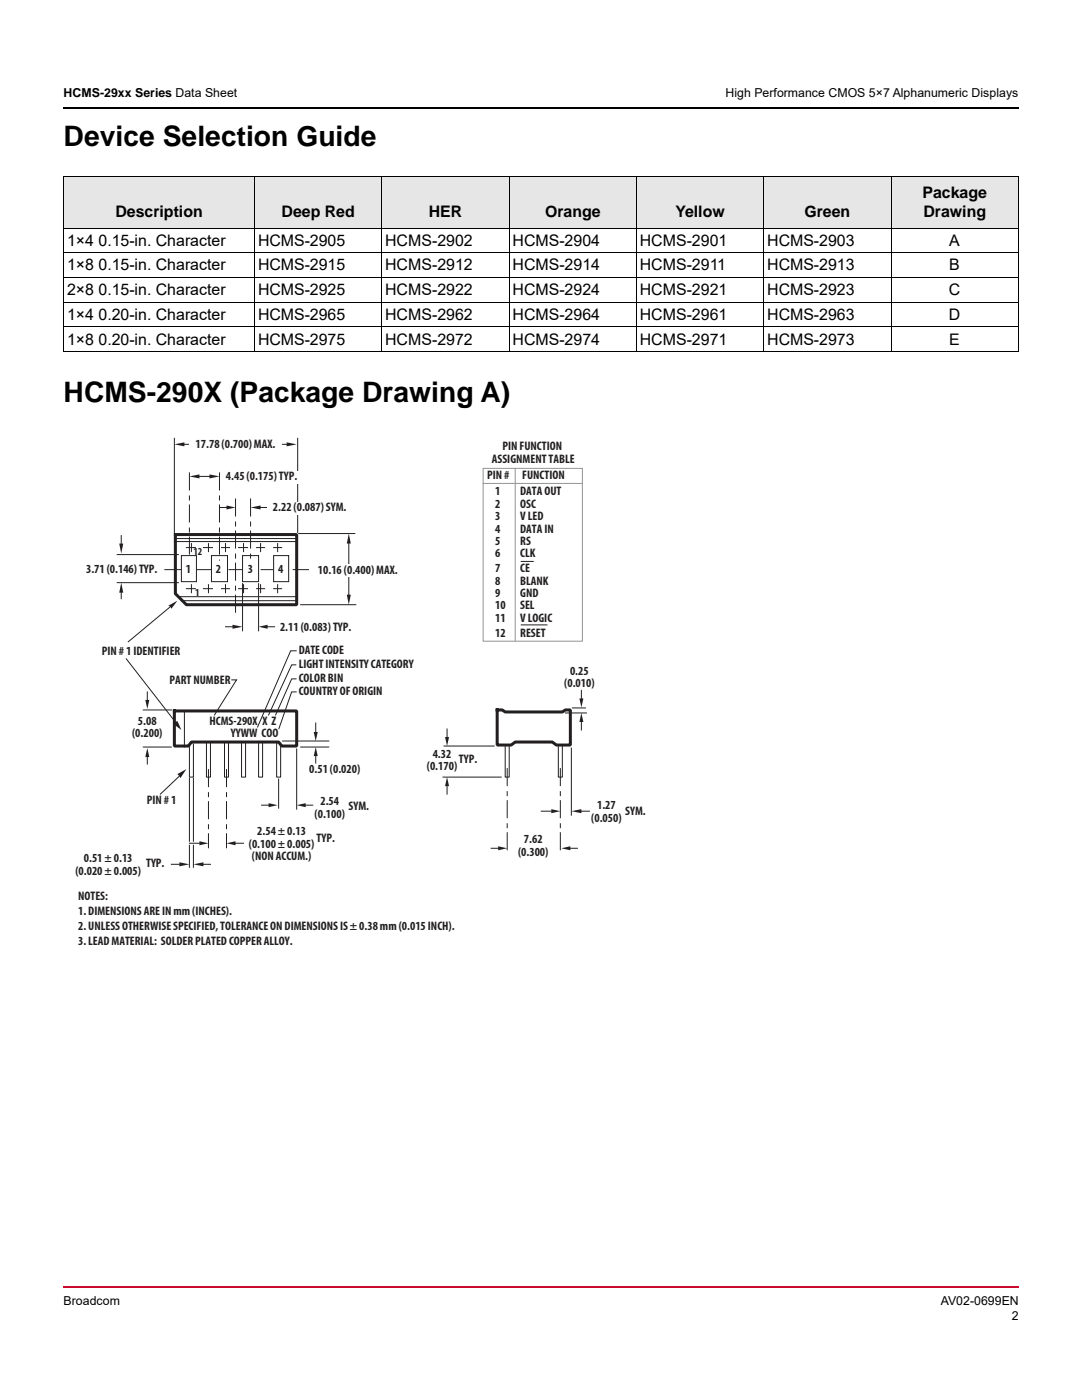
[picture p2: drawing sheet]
<svg xmlns="http://www.w3.org/2000/svg" width="216mm" height="279mm" viewBox="0 0 216 279" stroke-linecap="round" stroke-linejoin="round" font-family="sans-serif">
<path d="M12.5 256.7h.2v.3h-.2z" fill="#cc092f"/>
<path d="M12.7 256.9h190.7" fill="none" stroke="#cc092f" stroke-width=".36"/>
<path d="M12.5 21.4h.2v.4h-.2z" fill="#000"/>
<path d="M12.7 21.6h190.7" fill="none" stroke="#000" stroke-width=".36"/>
<g fill="#e6e6e6">
<path d="M12.7 35.3h38.1v10.2h-38.1z"/>
<path d="M50.8 35.3h25.4v10.2h-25.4z"/>
<path d="M76.2 35.3h25.4v10.2h-25.4z"/>
<path d="M101.6 35.3h25.4v10.2h-25.4z"/>
<path d="M127 35.3h25.4v10.2h-25.4z"/>
<path d="M152.4 35.3h25.4v10.2h-25.4z"/>
<path d="M177.8 35.3h25.4v10.2h-25.4z"/>
</g>
<g fill="none" stroke="#000" stroke-width=".2">
<path d="M12.7 35.3h190.5M12.7 35.3v34.8M50.8 35.2v35.1M76.2 35.2v35.1M101.6 35.2v35.1M127 35.2v35.1M152.4 35.2v35.1M177.8 35.2v35.1M203.2 35.3v34.8M12.7 45.5h190.5M12.7 50.4h190.5M12.7 55.4h190.5"/>
<path d="M12.7 60.3h190.5M12.7 65.3h190.5M12.7 70.2h190.5"/>
</g>
<path d="M13 85.7h116.7v104.9h-116.7z" fill="#fff"/>
<path d="M35.4 154.5l1.8-1-1.2 1.8z" fill="#231f20"/>
<path d="M28.6 141.7h5.6M35.8 154.9l-3.8 3.6M36.8 141.9v7.2M37.8 148.5v6.6h.8v-6.6M41.2 148.3v6.8h.8v-6.8M44.8 148.3v6.8h.8v-6.8M48.2 148.3v6.8h.8v-6.8M51.6 148.3v6.8h.8v-6.8M55.2 148.3v6.8h.8v-6.8" fill="none" stroke="#231f20" stroke-width=".2"/>
<path d="M34.8 141.9h24.4v7h-3l-.6-.8h-17.4l-.6 .8h-2.8z" fill="none" stroke="#231f20" stroke-width=".6"/>
<path d="M29 139.7h.8l-.4 1.8z" fill="#231f20"/>
<path d="M29.4 138.1v1.6" fill="none" stroke="#231f20" stroke-width=".2"/>
<path d="M29.4 149.3l.4 1.8h-.8z" fill="#231f20"/>
<path d="M29.4 151.1v1.4M55.6 155.5v5.8M59.2 149.5v12M100.8 148.7v6.4h.8v-6.4M111.4 148.7v6.4h.8v-6.4M112.8 142.3h4.2M114 149.3v13.4M114.2 141.3h2.6M37.8 168.7v4.4M38.6 168.7v4.4" fill="none" stroke="#231f20" stroke-width=".2"/>
<path d="M45.2 153.5v15.8" fill="none" stroke="#231f20" stroke-width=".2" stroke-dasharray="3.6 1 1 .8" stroke-linecap="butt"/>
<path d="M99.2 141.7h1l.6 .4h11.4l.6-.4h1v7h-2.8l-.8-.6h-7.4l-.8 .6h-2.8z" fill="none" stroke="#231f20" stroke-width=".6"/>
<path d="M115.6 139.4h.8l-.4 1.8z" fill="#231f20"/>
<path d="M116 137.8v1.6" fill="none" stroke="#231f20" stroke-width=".2"/>
<path d="M116 142.3l.4 1.8h-.8z" fill="#231f20"/>
<path d="M116 144.1v1.6" fill="none" stroke="#231f20" stroke-width=".2"/>
<path d="M111.8 153.3v16.8" fill="none" stroke="#231f20" stroke-width=".2" stroke-dasharray="3.6 1 1 .8" stroke-linecap="butt"/>
<path d="M114 161.9l2-.4v.8z" fill="#231f20"/>
<path d="M116 161.9h1.6" fill="none" stroke="#231f20" stroke-width=".2"/>
<path d="M110 161.5l1.8 .4-1.8 .4z" fill="#231f20"/>
<path d="M88.4 155.1h11.6M88.6 148.9h10M108 161.9h2" fill="none" stroke="#231f20" stroke-width=".2"/>
<path d="M88.8 147.1h.8l-.4 1.8z" fill="#231f20"/>
<path d="M89.2 145.5v1.6" fill="none" stroke="#231f20" stroke-width=".2"/>
<path d="M89.2 155.1l.4 1.8h-.8z" fill="#231f20"/>
<path d="M89.2 156.9v1.6" fill="none" stroke="#231f20" stroke-width=".2"/>
<path d="M101.2 153.3v16.8" fill="none" stroke="#231f20" stroke-width=".2" stroke-dasharray="3.6 1 1 .8" stroke-linecap="butt"/>
<path d="M45.2 168.3l1.8-.4v.8z" fill="#231f20"/>
<path d="M47 168.3h1.6" fill="none" stroke="#231f20" stroke-width=".2"/>
<path d="M39.8 167.9l1.8 .4-1.8 .4z" fill="#231f20"/>
<path d="M37.8 168.3h2" fill="none" stroke="#231f20" stroke-width=".2"/>
<path d="M59.2 160.7l1.8-.4v.8z" fill="#231f20"/>
<path d="M61 160.7h1.4" fill="none" stroke="#231f20" stroke-width=".2"/>
<path d="M53.6 160.3l1.8 .4-1.8 .4z" fill="#231f20"/>
<path d="M28.6 149.1h5.6M52.2 160.7h1.4" fill="none" stroke="#231f20" stroke-width=".2"/>
<path d="M41.6 153.5v15.8" fill="none" stroke="#231f20" stroke-width=".2" stroke-dasharray="3.6 1 1 .8" stroke-linecap="butt"/>
<path d="M38.6 172.5l2-.4v.8z" fill="#231f20"/>
<path d="M40.6 172.5h1.4" fill="none" stroke="#231f20" stroke-width=".2"/>
<path d="M35.8 172.1l2 .4-2 .4z" fill="#231f20"/>
<path d="M59 132.7h-.8l-4.6 10M59.1 135.5h-.9l-3.2 7.2M59.1 138.1h-.9l-2.6 7.3M59.1 129.9h-1.1l-6.6 15.2M34.2 172.5h1.6" fill="none" stroke="#231f20" stroke-width=".2"/>
<path d="M33.6 120.9l1.8-1-1.2 1.6-.2-.4z" fill="#231f20"/>
<path d="M34.8 87.5v18.8M59.4 87.5v18.8M59.6 106.5h11.2M34 121.1l-8.4 7M60 120.7h11" fill="none" stroke="#231f20" stroke-width=".2"/>
<path d="M47 99.5v22.8M32.8 113.7h29.4" fill="none" stroke="#231f20" stroke-width=".2" stroke-dasharray="3.6 1 1 .8" stroke-linecap="butt"/>
<g fill="#231f20">
<path d="M34.8 88.7l2-.4v.8z"/>
<path d="M57.2 88.3l2 .4-2 .4z"/>
</g>
<path d="M36.8 88.7h20.4" fill="none" stroke="#231f20" stroke-width=".2"/>
<g fill="#231f20">
<path d="M69.6 106.5l.4 2h-.8z"/>
<path d="M69.2 118.7h.8l-.4 2z"/>
</g>
<path d="M69.6 108.5v10.4" fill="none" stroke="#231f20" stroke-width=".2"/>
<path d="M37.8 94.3v17.6" fill="none" stroke="#231f20" stroke-width=".2" stroke-dasharray="3.6 1 1 .8" stroke-linecap="butt"/>
<path d="M51.6 125.1l1.8-.4v.8z" fill="#231f20"/>
<path d="M53.4 125.1h1.4" fill="none" stroke="#231f20" stroke-width=".2"/>
<path d="M46.4 124.7l2 .4-2 .4z" fill="#231f20"/>
<path d="M45 125.1h1.4" fill="none" stroke="#231f20" stroke-width=".2"/>
<g fill="#231f20">
<path d="M41.8 94.7l2 .4-2 .4z"/>
<path d="M37.8 95.1l2-.4v.8z"/>
</g>
<path d="M39.8 95.1h2.2" fill="none" stroke="#231f20" stroke-width=".2"/>
<path d="M45.2 100.9l1.8 .4-1.8 .4z" fill="#231f20"/>
<path d="M23.4 116.3h12.2M23.4 110.7h12.2M43.8 101.3h1.4M48.4 116.5v9.4M51.6 116.5v9.4" fill="none" stroke="#231f20" stroke-width=".2"/>
<path d="M50 101.3l2-.4v.8z" fill="#231f20"/>
<path d="M52 101.3h1.2" fill="none" stroke="#231f20" stroke-width=".2"/>
<path d="M54.6 110.9h3v5.2h-3z" fill="#fff"/>
<path d="M54.6 110.9h3v5.2h-3z" fill="none" stroke="#231f20" stroke-width=".2"/>
<path d="M48.4 110.9h3.2v5.2h-3.2z" fill="#fff"/>
<path d="M48.4 110.9h3.2v5.2h-3.2z" fill="none" stroke="#231f20" stroke-width=".2"/>
<path d="M42.2 110.9h3.2v5.2h-3.2z" fill="#fff"/>
<path d="M42.2 110.9h3.2v5.2h-3.2z" fill="none" stroke="#231f20" stroke-width=".2"/>
<path d="M36.2 110.9h3v5.2h-3z" fill="#fff"/>
<path d="M36.2 110.9h3v5.2h-3z" fill="none" stroke="#231f20" stroke-width=".2"/>
<g fill="#fff">
<path d="M55.2 112.5h2v2.4h-2z"/>
<path d="M49 112.5h2v2.4h-2z"/>
<path d="M42.8 112.5h2v2.4h-2z"/>
<path d="M36.6 112.5h2v2.4h-2z"/>
</g>
<path d="M35 106.7h24.2v14h-22l-2.2-2.2z" fill="none" stroke="#231f20" stroke-width=".6"/>
<path d="M34.8 107.5h24.2M34.8 108.1h24.2M35.8 119.1h23.2M36.2 119.9h22.8" fill="none" stroke="#231f20" stroke-width=".2"/>
<path d="M50 99.5v12.4" fill="none" stroke="#231f20" stroke-width=".2" stroke-dasharray="3.6 1 1 .8" stroke-linecap="butt"/>
<g fill="#fff">
<path d="M37.8 87.7h18.4v2.4h-18.4z"/>
<path d="M44.2 94.1h16.2v2.4h-16.2z"/>
<path d="M53.4 100.3h16.8v2.4h-16.8z"/>
<path d="M61.8 112.7h19.4v2.4h-19.4z"/>
</g>
<path d="M35 144.1l.4-.2 .8 1.8-1.6-1.2z" fill="#231f20"/>
<path d="M25.2 131.5l9.8 12.6M46.2 135.7h1l-4.4 7" fill="none" stroke="#231f20" stroke-width=".2"/>
<path d="M112 169.3l1.8-.4v.8z" fill="#231f20"/>
<path d="M113.8 169.3h1.4" fill="none" stroke="#231f20" stroke-width=".2"/>
<path d="M99.4 168.9l1.8 .4-1.8 .4z" fill="#231f20"/>
<path d="M98 169.3h1.4" fill="none" stroke="#231f20" stroke-width=".2"/>
<path d="M43.8 94.3v17.6" fill="none" stroke="#231f20" stroke-width=".2" stroke-dasharray="3.6 1 1 .8" stroke-linecap="butt"/>
<path d="M23.8 108.5h.8l-.4 2z" fill="#231f20"/>
<path d="M24.2 106.9v1.6" fill="none" stroke="#231f20" stroke-width=".2"/>
<path d="M24.2 116.3l.4 2h-.8z" fill="#231f20"/>
<g fill="none" stroke="#231f20" stroke-width=".2">
<path d="M24.2 118.3v1.2M37.2 109.3h1.8M37.2 117.5h1.8M38.2 108.5v1.6M38.2 116.7v1.6M40.6 109.3h1.8M40.6 117.5h1.8M41.6 108.5v1.6M41.6 116.7v1.6M44.2 109.3h1.6M44.2 117.5h1.6M45 108.5v1.6"/>
<path d="M45 116.7v1.6M47.6 109.3h1.8M47.6 117.5h1.8M48.6 108.5v1.6M48.6 116.7v1.6M51.2 109.3h1.6M51.2 117.5h1.6M52 108.5v1.6M52 116.7v1.6M54.6 109.3h1.6M54.6 117.5h1.6M55.4 108.5v1.6"/>
<path d="M55.4 116.7v1.6M37.8 155.3v12.6M38.6 155.3v12.6M56.4 147.9h9.2M60 149.1h5.6"/>
</g>
<path d="M62.6 146.1h.8l-.4 1.8z" fill="#231f20"/>
<path d="M63 144.3v1.8" fill="none" stroke="#231f20" stroke-width=".2"/>
<path d="M63 149.1l.4 1.8h-.8z" fill="#231f20"/>
<path d="M104 112h2.4M104 124.7h5.1M63 150.9v1.4" fill="none" stroke="#231f20" stroke-width=".2"/>
<path d="M96.4 93.5h19.8v34.5h-19.8zM96.4 96.5h19.8M102.8 93.5v34.5" fill="none" stroke="#939598" stroke-width=".2"/>
<g font-size="5.6">
<text x="12.7" y="29.2">Device Selection Guide</text>
<text x="12.7" y="80.3">HCMS-290X (Package Drawing A)</text>
</g>
<g font-size="3.2">
<text x="184.1" y="39.5">Package</text>
<text x="23" y="43.4">Description</text>
<text x="56.2" y="43.4">Deep Red</text>
<text x="85.6" y="43.4">HER</text>
<text x="108.8" y="43.4">Orange</text>
<text x="134.8" y="43.4">Yellow</text>
<text x="160.5" y="43.4">Green</text>
<text x="184.3" y="43.4">Drawing</text>
<text x="13.4" y="49">1×4 0.15-in. Character</text>
<text x="13.4" y="54">1×8 0.15-in. Character</text>
<text x="51.5" y="49">HCMS-2905</text>
<text x="51.5" y="54">HCMS-2915</text>
<text x="76.9" y="49">HCMS-2902</text>
<text x="76.9" y="54">HCMS-2912</text>
<text x="102.3" y="49">HCMS-2904</text>
<text x="102.3" y="54">HCMS-2914</text>
<text x="127.7" y="49">HCMS-2901</text>
<text x="127.7" y="54">HCMS-2911</text>
<text x="153.1" y="49">HCMS-2903</text>
<text x="153.1" y="54">HCMS-2913</text>
<text x="189.4" y="49">A</text>
<text x="189.4" y="54">B</text>
<text x="13.4" y="58.9">2×8 0.15-in. Character</text>
<text x="51.5" y="58.9">HCMS-2925</text>
<text x="76.9" y="58.9">HCMS-2922</text>
<text x="102.3" y="58.9">HCMS-2924</text>
<text x="127.7" y="58.9">HCMS-2921</text>
<text x="153.1" y="58.9">HCMS-2923</text>
<text x="189.3" y="58.9">C</text>
<text x="13.4" y="63.9">1×4 0.20-in. Character</text>
<text x="51.5" y="63.9">HCMS-2965</text>
<text x="76.9" y="63.9">HCMS-2962</text>
<text x="102.3" y="63.9">HCMS-2964</text>
<text x="127.7" y="63.9">HCMS-2961</text>
<text x="153.1" y="63.9">HCMS-2963</text>
<text x="189.3" y="63.9">D</text>
<text x="13.4" y="68.8">1×8 0.20-in. Character</text>
<text x="51.5" y="68.8">HCMS-2975</text>
<text x="76.9" y="68.8">HCMS-2972</text>
<text x="102.3" y="68.8">HCMS-2974</text>
<text x="127.7" y="68.8">HCMS-2971</text>
<text x="153.1" y="68.8">HCMS-2973</text>
<text x="189.4" y="68.8">E</text>
</g>
<g font-size="2.5">
<text x="12.7" y="19.4">HCMS-29xx Series Data Sheet</text>
<text x="144.8" y="19.4">High Performance CMOS 5×7 Alphanumeric Displays</text>
<text x="12.7" y="260.3">Broadcom</text>
<text x="187.7" y="260.3">AV02-0699EN</text>
<text x="201.9" y="263.5">2</text>
</g>
<g font-size="2.5" fill="#231f20">
<text x="39" y="89.5">17.78 (0.700) MAX.</text>
<text x="100.3" y="89.9">PIN FUNCTION</text>
<text x="45.1" y="95.9">4.45 (0.175) TYP.</text>
<text x="97.2" y="95.7">PIN #</text>
<text x="98.1" y="92.3">ASSIGNMENT TABLE</text>
<text x="104.2" y="95.7">FUNCTION</text>
<text x="98.8" y="98.9">1</text>
<text x="98.8" y="101.3">2</text>
<text x="103.8" y="98.9">DATA OUT</text>
<text x="103.8" y="101.3">OSC</text>
<text x="54.5" y="102.1">2.22 (0.087) SYM.</text>
<text x="98.8" y="103.8">3</text>
<text x="98.8" y="106.3">4</text>
<text x="103.8" y="103.8">V LED</text>
<text x="103.8" y="106.3">DATA IN</text>
<text x="98.8" y="108.8">5</text>
<text x="98.8" y="111.2">6</text>
<text x="103.8" y="108.8">RS</text>
<text x="103.8" y="111.2">CLK</text>
<text x="17.2" y="114.4">3.71 (0.146) TYP.</text>
<text x="37.1" y="114.3">1</text>
<text x="43.1" y="114.3">2</text>
<text x="49.5" y="114.3">3</text>
<text x="55.5" y="114.3">4</text>
<text x="63.4" y="114.5">10.16 (0.400) MAX.</text>
<text x="98.8" y="114.2">7</text>
<text x="98.8" y="116.7">8</text>
<text x="98.8" y="119.1">9</text>
<text x="103.8" y="114.2">CE</text>
<text x="103.8" y="116.7">BLANK</text>
<text x="103.8" y="119.1">GND</text>
<text x="55.9" y="125.9">2.11 (0.083) TYP.</text>
<text x="98.8" y="121.6">10</text>
<text x="98.8" y="124.1">11</text>
<text x="103.8" y="121.6">SEL</text>
<text x="103.8" y="124.1">V LOGIC</text>
<text x="20.3" y="130.7">PIN # 1 IDENTIFIER</text>
<text x="59.6" y="130.5">DATE CODE</text>
<text x="98.8" y="127">12</text>
<text x="103.8" y="127">RESET</text>
<text x="33.8" y="136.5">PART NUMBER</text>
<text x="59.6" y="133.4">LIGHT INTENSITY CATEGORY</text>
<text x="59.6" y="136.1">COLOR BIN</text>
<text x="112.6" y="137.2">(0.010)</text>
<text x="113.7" y="134.7">0.25</text>
<text x="59.6" y="138.8">COUNTRY OF ORIGIN</text>
<text x="26.4" y="147.2">(0.200)</text>
<text x="27.5" y="144.7">5.08</text>
<text x="41.8" y="144.7">HCMS-290X X Z</text>
<text x="46.1" y="147.2">YYWW COO</text>
<text x="61.7" y="154.3">0.51 (0.020)</text>
<text x="85.2" y="153.8">(0.170)</text>
<text x="86.3" y="151.3">4.32</text>
<text x="91.6" y="152.3">TYP.</text>
<text x="29.3" y="160.5">PIN # 1</text>
<text x="63.9" y="160.7">2.54</text>
<text x="69.5" y="161.7">SYM.</text>
<text x="119.1" y="161.5">1.27</text>
<text x="51.3" y="166.7">2.54 ± 0.13</text>
<text x="62.8" y="163.2">(0.100)</text>
<text x="63.2" y="168">TYP.</text>
<text x="118" y="164">(0.050)</text>
<text x="124.8" y="162.7">SYM.</text>
<text x="16.7" y="172.1">0.51 ± 0.13</text>
<text x="29.2" y="173.1">TYP.</text>
<text x="49.6" y="169.2">(0.100 ± 0.005)</text>
<text x="50.3" y="171.6">(NON ACCUM.)</text>
<text x="103.4" y="170.8">(0.300)</text>
<text x="104.5" y="168.3">7.62</text>
<text x="15" y="174.6">(0.020 ± 0.005)</text>
<text x="15.6" y="179.7">NOTES:</text>
<text x="15.6" y="182.7">1. DIMENSIONS ARE IN mm (INCHES).</text>
<text x="15.6" y="185.6">2. UNLESS OTHERWISE SPECIFIED, TOLERANCE ON DIMENSIONS IS ± 0.38 mm (0.015 INCH).</text>
<text x="15.6" y="188.6">3. LEAD MATERIAL: SOLDER PLATED COPPER ALLOY.</text>
</g>
<g font-size="2.1" fill="#231f20">
<text x="38.6" y="110.7">12</text>
<text x="38.9" y="118.9">1</text>
</g>
</svg>
